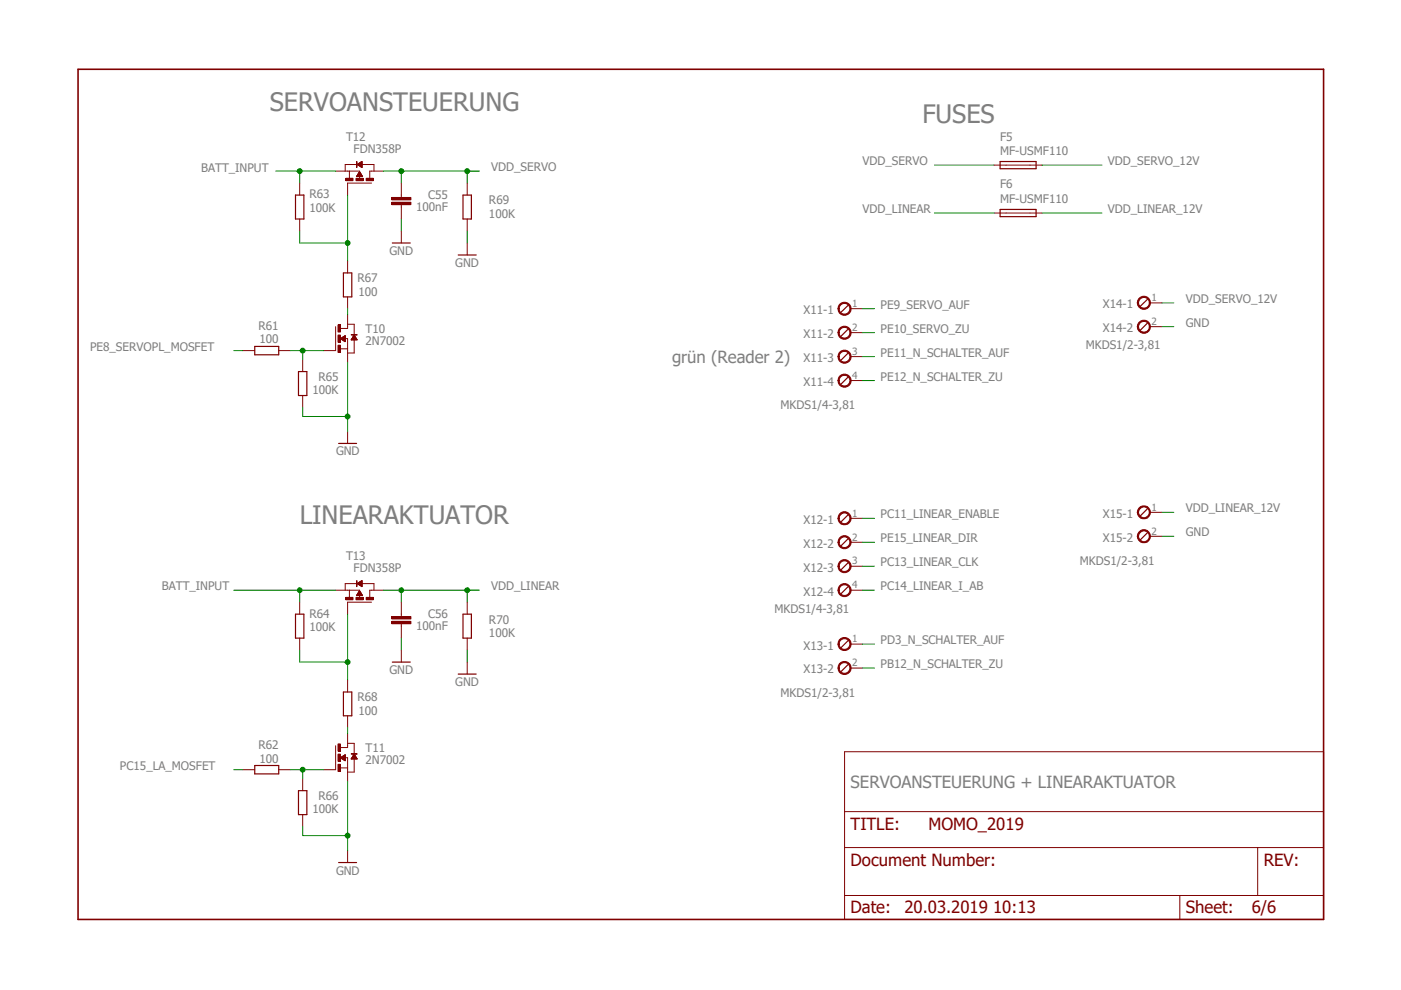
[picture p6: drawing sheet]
<svg xmlns="http://www.w3.org/2000/svg" width="297mm" height="210mm" viewBox="0 0 297 210" stroke-linecap="round" stroke-linejoin="round" font-family="sans-serif">
<path d="M16.5 14.7h264.1v180.2h-264.1z" fill="none" stroke="#7f0000" stroke-width=".34"/>
<path d="M85.1 41.4v.5M85.1 43.4v.5M179.1 159.4h101.5v35.5h-101.5zM179.1 179.7h101.5M179.1 172.1h101.5M266.7 179.7v10.2M179.1 189.9h101.5M250.1 189.9v5" fill="none" stroke="#7f0000" stroke-width=".21"/>
<path d="M83.1 42.9h4v.5h-4z" fill-rule="evenodd" fill="#7f0000"/>
<path d="M83.1 42.9h4v.5h-4z" fill="none" stroke="#7f0000" stroke-width=".21"/>
<path d="M83.1 41.9h4v.5h-4z" fill-rule="evenodd" fill="#7f0000"/>
<path d="M85.1 38.8v2.6M73.7 55.3v2.6M83.1 41.9h4v.5h-4zM85.1 43.9v2.5M73.7 62.9v2.5" fill="none" stroke="#7f0000" stroke-width=".21"/>
<path d="M72.8 57.9h1.8v5h-1.8z" fill="none" stroke="#7f0000" stroke-width=".25"/>
<path d="M77.6 37.8h1.6v.5h-1.6z" fill-rule="evenodd" fill="#7f0000"/>
<path d="M77.6 37.8h1.6v.5h-1.6z" fill="none" stroke="#7f0000" stroke-width=".21"/>
<path d="M75.5 37.8h1.5v.5h-1.5z" fill-rule="evenodd" fill="#7f0000"/>
<path d="M75.5 37.8h1.5v.5h-1.5z" fill="none" stroke="#7f0000" stroke-width=".21"/>
<path d="M73.3 37.8h1.5v.5h-1.5z" fill-rule="evenodd" fill="#7f0000"/>
<path d="M73.3 37.8h1.5v.5h-1.5z" fill="none" stroke="#7f0000" stroke-width=".21"/>
<path d="M75.6 34.2l.1 1.3z" fill-rule="evenodd" fill="#7f0000"/>
<g fill="none" stroke="#7f0000" stroke-width=".21">
<path d="M63.5 38.8v2.6M71.2 36.3h5v1.6M73.2 36.3v-1.4h6.1v1.4M74.1 36.3v1.5M75.6 34.2l.1 1.3zM75.6 37.4h1.2M75.6 37.3h1.2M75.7 37.2h1M75.7 34.9l1-.7v1.3zM75.8 37.1h.9M75.8 34.8h.9M75.8 37h.8"/>
<path d="M75.8 34.9h.9M75.9 37h.7M75.9 36.9h.6M75.9 35h.8M75.9 36.8h.6M75.9 34.8h.8M76 36.8h.5M76 35.1h.7M76 36.7h.4M76 34.7h.7M76.1 36.6h.3M76.1 35.1h.6"/>
<path d="M76.1 36.6h.2M76.1 34.6h.6M76.2 36.5h.1M76.2 35.1h.5M76.2 36.4h.1M76.2 36.4l.7 1h-1.3zM76.2 35.2h.5M76.2 34.5h.5M76.3 35.3h.4M76.3 34.5h.4M76.4 35.3h.3M76.4 34.4h.3"/>
<path d="M76.5 35.3h.2M76.5 35.4h.2M76.6 34.3h.1M76.7 34.3h.1M76.7 35.5h.1M78.8 38.8h-5.1v2.6M81.3 36.3h-2.9v1.5M63.5 46.4v2.6"/>
</g>
<path d="M62.6 41.4h1.8v5h-1.8z" fill="none" stroke="#7f0000" stroke-width=".25"/>
<path d="M71.7 68.9h.5v1.5h-.5z" fill-rule="evenodd" fill="#7f0000"/>
<path d="M71.7 68.9h.5v1.5h-.5z" fill="none" stroke="#7f0000" stroke-width=".21"/>
<path d="M71.7 71h.5v1.6h-.5z" fill-rule="evenodd" fill="#7f0000"/>
<path d="M71.7 71h.5v1.6h-.5z" fill="none" stroke="#7f0000" stroke-width=".21"/>
<path d="M71.7 73.2h.5v1.5h-.5z" fill-rule="evenodd" fill="#7f0000"/>
<path d="M71.7 73.2h.5v1.5h-.5z" fill="none" stroke="#7f0000" stroke-width=".21"/>
<path d="M74.5 71h1.2z" fill-rule="evenodd" fill="#7f0000"/>
<g fill="none" stroke="#7f0000" stroke-width=".21">
<path d="M99.1 38.8v2.6M85.1 49v2.5M99.1 46.4v2.6M99.1 51.5v2.6M51.5 74.3h2.5M59.1 74.3h2.5M64.2 76.2v2.6M71.2 69.3v5h-2.6M72.2 71.8h1.5v5.1M72.2 74h1.5M72.2 71.8l1 .6M72.3 71.8h.9"/>
<path d="M72.3 71.9h.9M72.3 71.7h.9M72.4 72h.8M72.4 71.7h.8M72.5 72h.7M72.5 71.6h.7M72.6 71.5h.6M72.6 72.1h.6M72.7 72.2h.5M72.7 71.5h.5M72.8 72.2h.4M72.8 71.4h.4"/>
<path d="M72.9 71.3h.3M72.9 72.3h.3M73 71.3h.2M73 72.3h.2M73.1 71.2h.1M73.1 72.4h.1M73.2 71.2l-1 .6M73.2 71.2v1.2M73.7 66.7v2.9h-1.5M73.7 68.7h1.4v2.3M74.5 71h1.2zM74.5 72h1.1"/>
<path d="M74.5 71.9h1.1M74.6 71.8h1M74.6 71.8h.9M74.7 71.7h.8M74.7 71.7h.7M74.7 71.6h.7M74.8 71.5h.6M74.8 71.5h.5M74.8 71.4h.5M74.9 71.3h.4M74.9 71.3h.3M75 71.2h.2"/>
<path d="M75.1 71.1h.1M75.1 72.1v2.7h-1.4M75.1 71l.6 1.1-1.2-.1zM64.2 83.9v2.5M73.7 91.5v2.5"/>
</g>
<path d="M83.2 51.5h3.8M97.2 54.1h3.8M98.2 41.4h1.7v5h-1.7zM54 73.4h5.1v1.8h-5.1zM63.3 78.8h1.8v5.1h-1.8zM179.8 64.7l-1.5 1.5M71.8 94h3.8" fill="none" stroke="#7f0000" stroke-width=".25"/>
<path d="M178 64.6a1.41 1.41 0 0 1 2.2 0 1.41 1.41 0 0 1-.7 2.2 1.41 1.41 0 0 1-1.8-1.4h.2a1.15 1.15 0 0 1 1.7-.9 1.15 1.15 0 0 1 .2 1.9 1.15 1.15 0 0 1-1.8-.5l-.1-.5h-.2z" fill-rule="evenodd" fill="#7f0000"/>
<path d="M178 64.6a1.41 1.41 0 0 1 2.2 0 1.41 1.41 0 0 1-.7 2.2 1.41 1.41 0 0 1-1.8-1.4h.2a1.15 1.15 0 0 1 1.7-.9 1.15 1.15 0 0 1 .2 1.9 1.15 1.15 0 0 1-1.8-.5l-.1-.5h-.2zM180.3 65.4h2.6" fill="none" stroke="#7f0000" stroke-width=".21"/>
<path d="M179.8 69.8l-1.5 1.5" fill="none" stroke="#7f0000" stroke-width=".25"/>
<path d="M178 69.6a1.41 1.41 0 0 1 2.2 .1 1.41 1.41 0 0 1-.7 2.1 1.41 1.41 0 0 1-1.8-1.3h.2a1.15 1.15 0 0 1 1.7-.9 1.15 1.15 0 0 1 .2 1.9 1.15 1.15 0 0 1-1.8-.5l-.1-.5h-.2z" fill-rule="evenodd" fill="#7f0000"/>
<path d="M178 69.6a1.41 1.41 0 0 1 2.2 .1 1.41 1.41 0 0 1-.7 2.1 1.41 1.41 0 0 1-1.8-1.3h.2a1.15 1.15 0 0 1 1.7-.9 1.15 1.15 0 0 1 .2 1.9 1.15 1.15 0 0 1-1.8-.5l-.1-.5h-.2zM180.3 70.5h2.6" fill="none" stroke="#7f0000" stroke-width=".21"/>
<path d="M179.8 74.8l-1.5 1.6" fill="none" stroke="#7f0000" stroke-width=".25"/>
<path d="M178 74.7a1.41 1.41 0 0 1 2.2 .1 1.41 1.41 0 0 1-.7 2.1 1.41 1.41 0 0 1-1.8-1.3h.2a1.15 1.15 0 0 1 1.7-.9 1.15 1.15 0 0 1 .2 1.9 1.15 1.15 0 0 1-1.8-.6l-.1-.4h-.2z" fill-rule="evenodd" fill="#7f0000"/>
<path d="M178 74.7a1.41 1.41 0 0 1 2.2 .1 1.41 1.41 0 0 1-.7 2.1 1.41 1.41 0 0 1-1.8-1.3h.2a1.15 1.15 0 0 1 1.7-.9 1.15 1.15 0 0 1 .2 1.9 1.15 1.15 0 0 1-1.8-.6l-.1-.4h-.2zM180.3 75.6h2.6" fill="none" stroke="#7f0000" stroke-width=".21"/>
<path d="M179.8 79.9l-1.5 1.5" fill="none" stroke="#7f0000" stroke-width=".25"/>
<path d="M178 79.8a1.41 1.41 0 0 1 2.2 .1 1.41 1.41 0 0 1-.7 2.1 1.41 1.41 0 0 1-1.8-1.3h.2a1.15 1.15 0 0 1 1.7-.9 1.15 1.15 0 0 1 .2 1.9 1.15 1.15 0 0 1-1.8-.6l-.1-.4h-.2z" fill-rule="evenodd" fill="#7f0000"/>
<path d="M178 79.8a1.41 1.41 0 0 1 2.2 .1 1.41 1.41 0 0 1-.7 2.1 1.41 1.41 0 0 1-1.8-1.3h.2a1.15 1.15 0 0 1 1.7-.9 1.15 1.15 0 0 1 .2 1.9 1.15 1.15 0 0 1-1.8-.6l-.1-.4h-.2zM180.3 80.7h2.6" fill="none" stroke="#7f0000" stroke-width=".21"/>
<path d="M243.3 68.5l-1.5 1.5" fill="none" stroke="#7f0000" stroke-width=".25"/>
<path d="M241.5 68.4a1.4 1.4 0 0 1 2.2 .1 1.4 1.4 0 0 1-.8 2.1 1.4 1.4 0 0 1-1.8-1.3h.3a1.15 1.15 0 0 1 1.6-1.1 1.15 1.15 0 0 1 .3 1.9 1.15 1.15 0 0 1-1.8-.4l-.1-.4h-.3z" fill-rule="evenodd" fill="#7f0000"/>
<path d="M241.5 68.4a1.4 1.4 0 0 1 2.2 .1 1.4 1.4 0 0 1-.8 2.1 1.4 1.4 0 0 1-1.8-1.3h.3a1.15 1.15 0 0 1 1.6-1.1 1.15 1.15 0 0 1 .3 1.9 1.15 1.15 0 0 1-1.8-.4l-.1-.4h-.3zM243.8 69.3h2.5" fill="none" stroke="#7f0000" stroke-width=".21"/>
<path d="M243.3 63.5l-1.5 1.4" fill="none" stroke="#7f0000" stroke-width=".25"/>
<path d="M241.5 63.3a1.4 1.4 0 0 1 2.2 .1 1.4 1.4 0 0 1-.8 2.1 1.4 1.4 0 0 1-1.8-1.3h.3a1.15 1.15 0 0 1 1.5-1.1 1.15 1.15 0 0 1 .5 1.9 1.15 1.15 0 0 1-1.9-.4l-.1-.4h-.3z" fill-rule="evenodd" fill="#7f0000"/>
<path d="M241.5 63.3a1.4 1.4 0 0 1 2.2 .1 1.4 1.4 0 0 1-.8 2.1 1.4 1.4 0 0 1-1.8-1.3h.3a1.15 1.15 0 0 1 1.5-1.1 1.15 1.15 0 0 1 .5 1.9 1.15 1.15 0 0 1-1.9-.4l-.1-.4h-.3zM243.8 64.2h2.5M85.1 130.2v.5M85.1 132.2v.6" fill="none" stroke="#7f0000" stroke-width=".21"/>
<path d="M83.1 131.7h4v.5h-4z" fill-rule="evenodd" fill="#7f0000"/>
<path d="M83.1 131.7h4v.5h-4z" fill="none" stroke="#7f0000" stroke-width=".21"/>
<path d="M83.1 130.7h4v.5h-4z" fill-rule="evenodd" fill="#7f0000"/>
<path d="M83.1 130.7h4v.5h-4zM85.1 127.7v2.5M85.1 132.8v2.5M73.7 144.2v2.5M73.7 151.8v2.5" fill="none" stroke="#7f0000" stroke-width=".21"/>
<path d="M72.8 146.7h1.8v5.1h-1.8z" fill="none" stroke="#7f0000" stroke-width=".25"/>
<path d="M77.6 126.7h1.6v.5h-1.6z" fill-rule="evenodd" fill="#7f0000"/>
<path d="M77.6 126.7h1.6v.5h-1.6z" fill="none" stroke="#7f0000" stroke-width=".21"/>
<path d="M75.5 126.7h1.5v.5h-1.5z" fill-rule="evenodd" fill="#7f0000"/>
<path d="M75.5 126.7h1.5v.5h-1.5z" fill="none" stroke="#7f0000" stroke-width=".21"/>
<path d="M73.3 126.7h1.5v.5h-1.5z" fill-rule="evenodd" fill="#7f0000"/>
<path d="M73.3 126.7h1.5v.5h-1.5z" fill="none" stroke="#7f0000" stroke-width=".21"/>
<path d="M75.6 123.1l.1 1.3z" fill-rule="evenodd" fill="#7f0000"/>
<g fill="none" stroke="#7f0000" stroke-width=".21">
<path d="M63.5 127.7v2.5M63.5 135.3v2.5M71.2 125.1h5v1.7M73.2 125.1v-1.4h6.1v1.4M74.1 125.1v1.6M75.6 123.1l.1 1.3zM75.6 126.2h1.2M75.7 126.1h1M75.8 126h.9M75.8 125.9h.9M75.8 123.7h.9M75.8 125.9h.8"/>
<path d="M75.8 123.8h.9M75.9 125.8h.7M75.9 123.7h.8M75.9 125.8h.6M75.9 125.7h.6M75.9 123.9h.8M75.9 123.6h.8M76 125.6h.5M76 123.9h.7M76 123.6h.7M76 125.6h.4M76 125.5h.4"/>
<path d="M76.1 125.5h.3M76.1 124h.6M76.1 123.5h.6M76.1 125.4h.2M76.2 125.3h.1M76.2 123.4h.5M76.2 125.3l.7 1h-1.3zM76.2 124.1h.5M76.3 124.1h.4M76.3 123.4h.4M76.5 124.2h.2M76.5 123.2h.2"/>
<path d="M76.6 124.2h.1M76.6 123.2h.1M76.6 124.3h.1M76.7 123.1h.1M76.7 123.1l-1 .6 1 .7M76.7 123.1v1.3M78.8 127.7h-5.1v2.5M81.3 125.1h-2.9v1.6"/>
</g>
<path d="M62.6 130.2h1.8v5.1h-1.8z" fill="none" stroke="#7f0000" stroke-width=".25"/>
<path d="M71.7 157.7h.5v1.6h-.5z" fill-rule="evenodd" fill="#7f0000"/>
<path d="M71.7 157.7h.5v1.6h-.5z" fill="none" stroke="#7f0000" stroke-width=".21"/>
<path d="M71.7 159.9h.5v1.5h-.5z" fill-rule="evenodd" fill="#7f0000"/>
<path d="M71.7 159.9h.5v1.5h-.5z" fill="none" stroke="#7f0000" stroke-width=".21"/>
<path d="M71.7 162.1h.5v1.5h-.5z" fill-rule="evenodd" fill="#7f0000"/>
<path d="M71.7 162.1h.5v1.5h-.5z" fill="none" stroke="#7f0000" stroke-width=".21"/>
<path d="M74.5 159.8l1.2 .1z" fill-rule="evenodd" fill="#7f0000"/>
<g fill="none" stroke="#7f0000" stroke-width=".21">
<path d="M85.1 137.8v2.6M99.1 127.7v2.5M99.1 135.3v2.5M71.2 158.1v5.1h-2.6M73.7 155.6v2.9h-1.5M73.7 157.6h1.4v2.3M74.5 159.8l1.2 .1zM75.1 160h.1M75.1 159.9l.6 1h-1.2zM99.1 140.4v2.5M51.5 163.2h2.5M59.1 163.2h2.5"/>
<path d="M64.2 165.1v2.5M64.2 172.7v2.6M72.2 160.7h1.5v5M72.2 162.8h1.5M72.2 160.7l1-.7v1.3M72.2 160.7l1 .6M72.2 160.7h1M72.3 160.6h.9M72.4 160.8h.8M72.5 160.9h.7M72.5 160.5h.7M72.6 160.9h.6"/>
<path d="M72.6 160.4h.6M72.6 161h.6M72.7 161h.5M72.8 161.1h.4M72.8 160.3h.4M72.9 161.1h.3M72.9 160.2h.3M73 161.2h.2M73 160.1h.2M73.1 161.2h.1M73.1 161.3h.1M73.1 160.1h.1"/>
<path d="M74.5 160.9h1.2M74.5 160.8h1.1M74.6 160.7h1M74.6 160.6h.9M74.7 160.6h.8M74.7 160.5h.7M74.8 160.4h.6M74.8 160.4h.5M74.8 160.3h.5M74.9 160.2h.4M74.9 160.1h.3M75 160.1h.2"/>
<path d="M75 160h.1M75.1 160.9v2.8h-1.4M73.7 180.3v2.6"/>
</g>
<path d="M243.3 112.9l-1.5 1.6M98.2 130.2h1.7v5.1h-1.7zM83.2 140.4h3.8M97.2 142.9h3.8M54 162.3h5.1v1.8h-5.1zM63.3 167.6h1.8v5.1h-1.8zM71.8 182.9h3.8" fill="none" stroke="#7f0000" stroke-width=".25"/>
<path d="M241.5 112.8a1.39 1.39 0 0 1 2.2 .2 1.39 1.39 0 0 1-.8 2.1 1.39 1.39 0 0 1-1.8-1.4h.3a1.15 1.15 0 0 1 1.5-1.1 1.15 1.15 0 0 1 .4 1.9 1.15 1.15 0 0 1-1.8-.4l-.1-.4h-.3z" fill-rule="evenodd" fill="#7f0000"/>
<path d="M241.5 112.8a1.39 1.39 0 0 1 2.2 .2 1.39 1.39 0 0 1-.8 2.1 1.39 1.39 0 0 1-1.8-1.4h.3a1.15 1.15 0 0 1 1.5-1.1 1.15 1.15 0 0 1 .4 1.9 1.15 1.15 0 0 1-1.8-.4l-.1-.4h-.3zM243.8 113.7h2.5" fill="none" stroke="#7f0000" stroke-width=".21"/>
<path d="M243.3 107.9l-1.5 1.5" fill="none" stroke="#7f0000" stroke-width=".25"/>
<path d="M241.5 107.7a1.39 1.39 0 0 1 2.2 .2 1.39 1.39 0 0 1-.8 2.1 1.39 1.39 0 0 1-1.8-1.4h.3a1.15 1.15 0 0 1 1.5-1.1 1.15 1.15 0 0 1 .4 1.9 1.15 1.15 0 0 1-1.8-.4l-.1-.4h-.3z" fill-rule="evenodd" fill="#7f0000"/>
<path d="M241.5 107.7a1.39 1.39 0 0 1 2.2 .2 1.39 1.39 0 0 1-.8 2.1 1.39 1.39 0 0 1-1.8-1.4h.3a1.15 1.15 0 0 1 1.5-1.1 1.15 1.15 0 0 1 .4 1.9 1.15 1.15 0 0 1-1.8-.4l-.1-.4h-.3zM243.8 108.6h2.5" fill="none" stroke="#7f0000" stroke-width=".21"/>
<path d="M179.8 109.1l-1.5 1.6" fill="none" stroke="#7f0000" stroke-width=".25"/>
<path d="M178 109a1.4 1.4 0 0 1 2.2 .1 1.4 1.4 0 0 1-.7 2.1 1.4 1.4 0 0 1-1.8-1.3h.2a1.15 1.15 0 0 1 1.7-1 1.15 1.15 0 0 1 .2 1.9 1.15 1.15 0 0 1-1.8-.5l-.1-.4h-.2z" fill-rule="evenodd" fill="#7f0000"/>
<path d="M178 109a1.4 1.4 0 0 1 2.2 .1 1.4 1.4 0 0 1-.7 2.1 1.4 1.4 0 0 1-1.8-1.3h.2a1.15 1.15 0 0 1 1.7-1 1.15 1.15 0 0 1 .2 1.9 1.15 1.15 0 0 1-1.8-.5l-.1-.4h-.2zM180.3 109.9h2.6" fill="none" stroke="#7f0000" stroke-width=".21"/>
<path d="M179.8 114.2l-1.5 1.5" fill="none" stroke="#7f0000" stroke-width=".25"/>
<path d="M178 114.1a1.4 1.4 0 0 1 2.2 0 1.4 1.4 0 0 1-.7 2.2 1.4 1.4 0 0 1-1.8-1.3h.2a1.15 1.15 0 0 1 1.7-1 1.15 1.15 0 0 1 .2 1.9 1.15 1.15 0 0 1-1.8-.5l-.1-.4h-.2z" fill-rule="evenodd" fill="#7f0000"/>
<path d="M178 114.1a1.4 1.4 0 0 1 2.2 0 1.4 1.4 0 0 1-.7 2.2 1.4 1.4 0 0 1-1.8-1.3h.2a1.15 1.15 0 0 1 1.7-1 1.15 1.15 0 0 1 .2 1.9 1.15 1.15 0 0 1-1.8-.5l-.1-.4h-.2zM180.3 115h2.6" fill="none" stroke="#7f0000" stroke-width=".21"/>
<path d="M179.8 119.3l-1.5 1.5" fill="none" stroke="#7f0000" stroke-width=".25"/>
<path d="M178 119.2a1.4 1.4 0 0 1 2.2 0 1.4 1.4 0 0 1-.7 2.2 1.4 1.4 0 0 1-1.8-1.3h.2a1.15 1.15 0 0 1 1.7-1 1.15 1.15 0 0 1 .2 1.9 1.15 1.15 0 0 1-1.8-.6l-.1-.3h-.2z" fill-rule="evenodd" fill="#7f0000"/>
<path d="M178 119.2a1.4 1.4 0 0 1 2.2 0 1.4 1.4 0 0 1-.7 2.2 1.4 1.4 0 0 1-1.8-1.3h.2a1.15 1.15 0 0 1 1.7-1 1.15 1.15 0 0 1 .2 1.9 1.15 1.15 0 0 1-1.8-.6l-.1-.3h-.2zM180.3 120.1h2.6" fill="none" stroke="#7f0000" stroke-width=".21"/>
<path d="M179.8 124.4l-1.5 1.5" fill="none" stroke="#7f0000" stroke-width=".25"/>
<path d="M178 124.2a1.4 1.4 0 0 1 2.2 .1 1.4 1.4 0 0 1-.7 2.1 1.4 1.4 0 0 1-1.8-1.3h.2a1.15 1.15 0 0 1 1.7-.9 1.15 1.15 0 0 1 .2 1.9 1.15 1.15 0 0 1-1.8-.6l-.1-.4h-.2z" fill-rule="evenodd" fill="#7f0000"/>
<path d="M210.8 35h10.1M210.8 45.2h10.1M178 124.2a1.4 1.4 0 0 1 2.2 .1 1.4 1.4 0 0 1-.7 2.1 1.4 1.4 0 0 1-1.8-1.3h.2a1.15 1.15 0 0 1 1.7-.9 1.15 1.15 0 0 1 .2 1.9 1.15 1.15 0 0 1-1.8-.6l-.1-.4h-.2zM180.3 125.1h2.6" fill="none" stroke="#7f0000" stroke-width=".21"/>
<path d="M212 34.2h7.7v1.6h-7.7zM212 44.4h7.7v1.5h-7.7zM179.8 140.9l-1.5 1.5" fill="none" stroke="#7f0000" stroke-width=".25"/>
<path d="M178 140.7a1.41 1.41 0 0 1 2.2 .1 1.41 1.41 0 0 1-.7 2.1 1.41 1.41 0 0 1-1.8-1.3h.2a1.14 1.14 0 0 1 1.5-1 1.14 1.14 0 0 1 .6 1.7 1.14 1.14 0 0 1-1.8 .1l-.3-.8h-.2z" fill-rule="evenodd" fill="#7f0000"/>
<path d="M178 140.7a1.41 1.41 0 0 1 2.2 .1 1.41 1.41 0 0 1-.7 2.1 1.41 1.41 0 0 1-1.8-1.3h.2a1.14 1.14 0 0 1 1.5-1 1.14 1.14 0 0 1 .6 1.7 1.14 1.14 0 0 1-1.8 .1l-.3-.8h-.2zM180.3 141.6h2.6" fill="none" stroke="#7f0000" stroke-width=".21"/>
<path d="M179.8 135.8l-1.5 1.5" fill="none" stroke="#7f0000" stroke-width=".25"/>
<path d="M178 135.6a1.41 1.41 0 0 1 2.2 .1 1.41 1.41 0 0 1-.7 2.1 1.41 1.41 0 0 1-1.8-1.2h.2a1.14 1.14 0 0 1 1.5-1.1 1.14 1.14 0 0 1 .6 1.7 1.14 1.14 0 0 1-1.8 .1l-.3-.7h-.2z" fill-rule="evenodd" fill="#7f0000"/>
<path d="M178 135.6a1.41 1.41 0 0 1 2.2 .1 1.41 1.41 0 0 1-.7 2.1 1.41 1.41 0 0 1-1.8-1.2h.2a1.14 1.14 0 0 1 1.5-1.1 1.14 1.14 0 0 1 .6 1.7 1.14 1.14 0 0 1-1.8 .1l-.3-.7h-.2zM180.3 136.6h2.6" fill="none" stroke="#7f0000" stroke-width=".21"/>
<path d="M73.7 76.9v14.6M64.2 86.4v1.9h9.5" fill="none" stroke="#007f00" stroke-width=".21"/>
<circle cx="73.7" cy="88.3" r=".51" fill="#007f00"/>
<g fill="none" stroke="#007f00" stroke-width=".21">
<path d="M85.1 46.4v2.6M99.1 49v2.5M246.3 69.3h2.6M64.2 175.3v1.9h9.5M73.7 165.7v14.6"/>
<circle cx="73.7" cy="88.3" r=".51"/>
</g>
<circle cx="73.7" cy="177.2" r=".51" fill="#007f00"/>
<g fill="none" stroke="#007f00" stroke-width=".21">
<path d="M63.5 49v2.5h10.2M73.7 41.4v13.9M246.3 113.7h2.6M85.1 135.3v2.5M99.1 137.8v2.6"/>
<circle cx="73.7" cy="177.2" r=".51"/>
</g>
<circle cx="73.7" cy="51.5" r=".51" fill="#007f00"/>
<g fill="none" stroke="#007f00" stroke-width=".21">
<path d="M61.6 74.3h7M64.2 74.3v1.9M73.7 65.4v1.3"/>
<circle cx="73.7" cy="51.5" r=".51"/>
</g>
<circle cx="64.2" cy="74.3" r=".51" fill="#007f00"/>
<g fill="none" stroke="#007f00" stroke-width=".21">
<path d="M49.6 74.3h1.9M182.9 65.4h2.5M182.9 70.5h2.5M182.9 75.6h2.5M182.9 80.7h2.5M63.5 137.8v2.6h10.2M73.7 130.2v14"/>
<circle cx="64.2" cy="74.3" r=".51"/>
</g>
<circle cx="73.7" cy="140.4" r=".51" fill="#007f00"/>
<g fill="none" stroke="#007f00" stroke-width=".21">
<path d="M73.7 154.3v1.3M61.6 163.2h7M64.2 163.2v1.9"/>
<circle cx="73.7" cy="140.4" r=".51"/>
</g>
<circle cx="64.2" cy="163.2" r=".51" fill="#007f00"/>
<g fill="none" stroke="#007f00" stroke-width=".21">
<path d="M81.3 36.3h20.3M85.1 36.3v2.5M220.9 35h12.7M220.9 45.2h12.7M246.3 64.2h2.6M182.9 109.9h2.5M182.9 115h2.5M246.3 108.6h2.6M182.9 120.1h2.5M182.9 125.1h2.5M182.9 136.6h2.5M182.9 141.6h2.5"/>
<path d="M49.6 163.2h1.9"/>
<circle cx="64.2" cy="163.2" r=".51"/>
</g>
<circle cx="85.1" cy="36.3" r=".51" fill="#007f00"/>
<g fill="none" stroke="#007f00" stroke-width=".21">
<path d="M99.1 36.3v2.5"/>
<circle cx="85.1" cy="36.3" r=".51"/>
</g>
<circle cx="99.1" cy="36.3" r=".51" fill="#007f00"/>
<g fill="none" stroke="#007f00" stroke-width=".21">
<path d="M198.1 35h12.7M81.3 125.1h20.3M85.1 125.1v2.6"/>
<circle cx="99.1" cy="36.3" r=".51"/>
</g>
<circle cx="85.1" cy="125.1" r=".51" fill="#007f00"/>
<g fill="none" stroke="#007f00" stroke-width=".21">
<path d="M99.1 125.1v2.6"/>
<circle cx="85.1" cy="125.1" r=".51"/>
</g>
<circle cx="99.1" cy="125.1" r=".51" fill="#007f00"/>
<g fill="none" stroke="#007f00" stroke-width=".21">
<path d="M71.2 36.3h-7.7v2.5M198.1 45.2h12.7"/>
<circle cx="99.1" cy="125.1" r=".51"/>
</g>
<circle cx="63.5" cy="36.3" r=".51" fill="#007f00"/>
<g fill="none" stroke="#007f00" stroke-width=".21">
<path d="M58.5 36.3h5M71.2 125.1h-7.7v2.6"/>
<circle cx="63.5" cy="36.3" r=".51"/>
</g>
<circle cx="63.5" cy="125.1" r=".51" fill="#007f00"/>
<g fill="none" stroke="#007f00" stroke-width=".21">
<path d="M49.6 125.1h13.9"/>
<circle cx="63.5" cy="125.1" r=".51"/>
</g>
<g font-size="5.4" fill="#7f7f7f">
<text x="57.2" y="23.6">SERVOANSTEUERUNG</text>
<text x="195.6" y="26.1">FUSES</text>
<text x="63.5" y="111.2">LINEARAKTUATOR</text>
</g>
<g font-size="3.6" fill="#7f7f7f">
<text x="142.5" y="76.9">grün (Reader 2)</text>
<text x="180.3" y="167">SERVOANSTEUERUNG + LINEARAKTUATOR</text>
</g>
<g font-size="3.6" fill="#7f0000">
<text x="180.3" y="175.9">TITLE:</text>
<text x="196.8" y="175.9">MOMO_2019</text>
<text x="180.3" y="183.5">Document Number:</text>
<text x="267.9" y="183.5">REV:</text>
<text x="180.3" y="193.7">Date:</text>
<text x="191.8" y="193.7">20.03.2019 10:13</text>
<text x="251.4" y="193.7">Sheet:</text>
<text x="265.4" y="193.7">6/6</text>
</g>
<g font-size="2.5" fill="#7f7f7f">
<text x="73.4" y="29.9">T12</text>
<text x="212" y="29.8">F5</text>
<text x="75" y="32.5">FDN358P</text>
<text x="182.9" y="35">VDD_SERVO</text>
<text x="212" y="32.9">MF-USMF110</text>
<text x="234.9" y="35">VDD_SERVO_12V</text>
<text x="42.7" y="36.4">BATT_INPUT</text>
<text x="104.1" y="36.3">VDD_SERVO</text>
<text x="212" y="40">F6</text>
<text x="65.6" y="44.9">100K</text>
<text x="65.6" y="42.1">R63</text>
<text x="88.2" y="44.8">100nF</text>
<text x="90.8" y="42.2">C55</text>
<text x="103.7" y="46.2">100K</text>
<text x="103.7" y="43.3">R69</text>
<text x="182.9" y="45.2">VDD_LINEAR</text>
<text x="212" y="43">MF-USMF110</text>
<text x="234.9" y="45.2">VDD_LINEAR_12V</text>
<text x="75.8" y="59.9">R67</text>
<text x="82.6" y="54.1">GND</text>
<text x="96.5" y="56.6">GND</text>
<text x="76" y="62.7">100</text>
<text x="186.7" y="65.5">PE9_SERVO_AUF</text>
<text x="233.8" y="65.4">X14-1</text>
<text x="251.4" y="64.2">VDD_SERVO_12V</text>
<text x="54.8" y="70">R61</text>
<text x="77.5" y="70.5">T10</text>
<text x="170.4" y="66.6">X11-1</text>
<text x="170.4" y="71.7">X11-2</text>
<text x="186.7" y="70.5">PE10_SERVO_ZU</text>
<text x="233.8" y="70.4">X14-2</text>
<text x="251.4" y="69.3">GND</text>
<text x="19.1" y="74.3">PE8_SERVOPL_MOSFET</text>
<text x="55" y="72.8">100</text>
<text x="77.5" y="73.1">2N7002</text>
<text x="170.4" y="76.8">X11-3</text>
<text x="186.7" y="75.6">PE11_N_SCHALTER_AUF</text>
<text x="230.2" y="74.1">MKDS1/2-3,81</text>
<text x="66.2" y="83.6">100K</text>
<text x="67.5" y="80.8">R65</text>
<text x="170.4" y="81.8">X11-4</text>
<text x="186.7" y="80.7">PE12_N_SCHALTER_ZU</text>
<text x="165.5" y="86.8">MKDS1/4-3,81</text>
<text x="71.2" y="96.6">GND</text>
<text x="170.4" y="111">X12-1</text>
<text x="186.7" y="109.9">PC11_LINEAR_ENABLE</text>
<text x="233.8" y="109.8">X15-1</text>
<text x="251.4" y="108.6">VDD_LINEAR_12V</text>
<text x="251.4" y="113.7">GND</text>
<text x="73.4" y="118.8">T13</text>
<text x="170.4" y="116.1">X12-2</text>
<text x="186.7" y="115">PE15_LINEAR_DIR</text>
<text x="228.9" y="119.8">MKDS1/2-3,81</text>
<text x="233.8" y="114.9">X15-2</text>
<text x="34.3" y="125.1">BATT_INPUT</text>
<text x="75" y="121.3">FDN358P</text>
<text x="104.1" y="125.1">VDD_LINEAR</text>
<text x="170.4" y="121.2">X12-3</text>
<text x="186.7" y="120.1">PC13_LINEAR_CLK</text>
<text x="186.7" y="125.1">PC14_LINEAR_I_AB</text>
<text x="65.6" y="130.9">R64</text>
<text x="90.8" y="131.1">C56</text>
<text x="164.2" y="130">MKDS1/4-3,81</text>
<text x="170.4" y="126.3">X12-4</text>
<text x="65.6" y="133.8">100K</text>
<text x="88.2" y="133.6">100nF</text>
<text x="103.7" y="135">100K</text>
<text x="103.7" y="132.2">R70</text>
<text x="170.4" y="137.7">X13-1</text>
<text x="186.7" y="136.6">PD3_N_SCHALTER_AUF</text>
<text x="82.6" y="142.9">GND</text>
<text x="170.4" y="142.8">X13-2</text>
<text x="186.7" y="141.6">PB12_N_SCHALTER_ZU</text>
<text x="75.8" y="148.7">R68</text>
<text x="96.5" y="145.5">GND</text>
<text x="165.5" y="147.7">MKDS1/2-3,81</text>
<text x="76" y="151.6">100</text>
<text x="54.8" y="158.9">R62</text>
<text x="55" y="161.7">100</text>
<text x="77.5" y="159.4">T11</text>
<text x="77.5" y="161.9">2N7002</text>
<text x="25.4" y="163.2">PC15_LA_MOSFET</text>
<text x="66.2" y="172.5">100K</text>
<text x="67.5" y="169.7">R66</text>
<text x="71.2" y="185.4">GND</text>
</g>
<g font-size="2.1" fill="#7f7f7f">
<text x="180.7" y="65.1">1</text>
<text x="244.2" y="63.8">1</text>
<text x="180.7" y="70.2">2</text>
<text x="244.2" y="68.9">2</text>
<text x="180.7" y="75.3">3</text>
<text x="180.7" y="80.3">4</text>
<text x="180.7" y="109.6">1</text>
<text x="244.2" y="113.4">2</text>
<text x="244.2" y="108.3">1</text>
<text x="180.7" y="114.6">2</text>
<text x="180.7" y="119.7">3</text>
<text x="180.7" y="124.8">4</text>
<text x="180.7" y="136.2">1</text>
<text x="180.7" y="141.3">2</text>
</g>
</svg>
